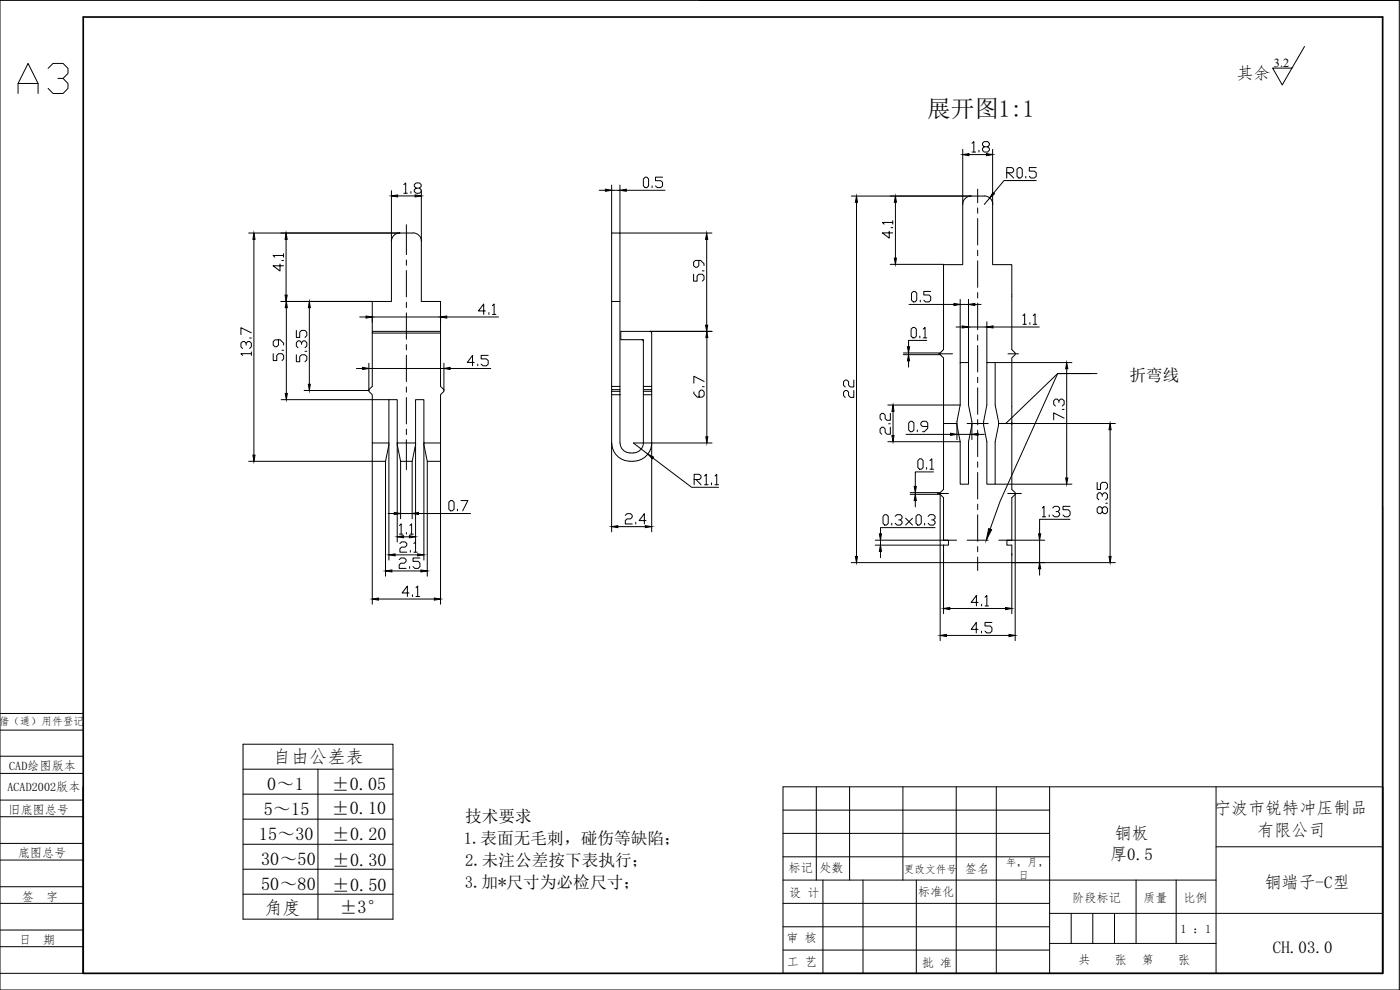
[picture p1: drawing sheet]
<svg xmlns="http://www.w3.org/2000/svg" width="420mm" height="297mm" viewBox="0 0 420 297" stroke-linecap="round" stroke-linejoin="round" font-family="sans-serif">
<g fill="none" stroke="#000" stroke-width=".3">
<path d="M0 .1h419.9h-209.9h209.9v296.9h-419.9zM0 219.1h25M0 232.1h25M0 226.9h25M0 258h25M0 253.1h25M0 245.1h25M0 240.1h25M235 250h80M235 243.1h80M0 279h25M0 271h25"/>
<path d="M0 266.1h25M235 278.1h80M0 292h25M0 284h25M235 285.1h80"/>
</g>
<path d="M25 5.1h390v286.9h-390z" fill="none" stroke="#000" stroke-width=".51"/>
<g fill="none" stroke="#000" stroke-width=".3">
<path d="M415 152.1v84M283.2 162.1h1.4v1.5h-1.4M303.7 162.1h-1.5v1.5h1.5M0 214.1h25M72.9 223.3v52.5M245 236.1v28M255 236.1v28M271 236.1v28M287 236.1v55.9M299 236.1v55.9M315 236.1v55.9M365 236.1v55.9"/>
<path d="M415 236.1v55.9v-55.9M415 236.1h-180v55.9h180M235 257.1h80M365 254.1h50M235 271h80M235 264.1h130M247 264.1v27.9M259 264.1v27.9M275 264.1v27.9M315 274.1h100M25 292v-55.9v55.9M315 283.1h50"/>
</g>
<path d="M391.5 14l-6.7 11.5-2.9-5.1h5.8M321.5 274.1v9M328 274.1v9M334.5 274.1v9M341 264.1v19M353 264.1v19" fill="none" stroke="#000" stroke-width=".3"/>
<!-- layer: 0 -->
<g fill="none" stroke="#000" stroke-width=".3">
<path d="M120 69.9h4M120 69.9a2.52 2.52 0 0 0-2.5 2.5v18.1h-5.8v8.9M124 69.9a2.52 2.52 0 0 1 2.5 2.5M126.4 72.4v18.1h5.8v8.9M288.9 79.4h-5.7v25.5l-1 1v.5l1 1v39.4l-1 1v.5l1 1v12.8M297.9 79.4h5.8v25.5l1 1v.5l-1 1v39.4l1 1v.5l-1 1v12.8M297.9 61.3v18M297.9 61.3a2.46 2.46 0 0 0-2.5-2.5h-4a2.52 2.52 0 0 0-2.5 2.5v18M111.7 99.4h20.5v.5h-20.5zM111.7 99.9v16l-1 1v.5l1 1v14.5h5v-13h2.5v13h5.5v-13h2.5v13h5v-14.5l1-1v-.5l-1-1v-16M183.6 90.5v-20.6h2.5v20.6M183.6 117.4h2.5v1h-2.5z"/>
<path d="M183.6 115.9h2.5v1h-2.5zM183.6 118.4v14.5a5.5 5.5 0 0 0 5.5 5.5M183.6 115.9v-25.4h2.5v25.4M183.6 116.9v.5M186.1 118.4v14.5a2.98 2.98 0 0 0 3 3M186.1 116.9v.5M192.6 101.9l.5 .5M193.1 117.4h2.5v1h-2.5zM193.1 116.9h2.5v.5M193.1 116.9v.5M193.1 116.9v-1h2.5v1M193.1 118.4v14.5a2.98 2.98 0 0 1-3 3"/>
<path d="M193.1 115.9v-14h-6.8v-2.5h8.8l.4 .3 .1 16.2M195.6 118.4v14.5a5.5 5.5 0 0 1-5.5 5.5M111.7 132.9v5.5h4l1-5.5M119.2 132.9l1 5.5h3.5l1-5.5M127.2 132.9l1 5.5h4v-5.5M189.1 135.9h1M189.1 138.4h1M287.2 126.5l1-5v-12.7h2.5v12.7l1 5M287.2 127.5l1 5v12.8h2.5v-12.8l1-5M295.2 126.5l1-5v-12.7h2.5v12.7l1 5M295.2 127.5l1 5v12.8h2.5v-12.8l1-5M283.2 163.6v5.2"/>
<path d="M303.7 163.6v5.2M72.9 223.3h45v52.5h-45M72.9 230.8h45M72.9 238.3h45M95.4 230.8v45M72.9 245.8h45M72.9 253.3h45M72.9 260.8h45M72.9 268.3h45"/>
</g>
<path d="M287.2 126.5v1M291.7 126.5v1M295.2 126.5v1M299.7 126.5v1M283.2 168.8h20.5" fill="none" stroke="#000" stroke-width=".3"/>
<path d="M283.2 127.1h3.9M290.2 127.1h6.4M299.8 127.1h3.9M283.2 162.1h3.9M290.2 162.1h6.4M299.8 162.1h3.9" fill="none" stroke="#000" stroke-width=".3"/>
<g fill="none" stroke="#000" stroke-width=".3">
<path d="M293.4 56.8v4M122 67.4v9M122 78v1.6M293.4 62.4v1.6M293.4 65.6v7.9M293.4 75.1v1.6M293.4 78.3v7.9M122 81.2v7.9M122 90.7v1.6M122 93.9v7.9M293.4 87.8v1.6M293.4 91v7.9"/>
<path d="M122 103.4v1.6M122 106.6v7.9M122 116.1v1.6M122 119.3v7.9M281.6 106.2h4.3M293.4 100.5v1.6M293.4 103.7v7.9M293.4 113.2v1.6M293.4 116.4v7.9M302.5 106.2h3.1M122 128.8v1.6M122 131.9v9"/>
<path d="M293.4 125.9v1.6M293.4 129.1v7.9M293.4 138.6v1.6M281.3 148.1h3.3M293.4 141.8v7.9M293.4 151.3v1.6M293.4 154.5v7.9M302.4 148.1h4.1M293.4 164v1.6M293.4 167.2v4"/>
</g>
<path d="M329.2 112.1h-11.8l-15.6 15" fill="none" stroke="#000" stroke-width=".3"/>
<g fill="none" stroke="#000" stroke-width=".3">
<path d="M117.5 57.2v15.2M119.3 58.8h5.3M121.2 55.4l.6-.5v3.1M121.2 58h1.1M123.3 57.5v.5M124.9 56.5l-.6-.6v-.5l.6-.5h1l.5 .5v.5l-.5 .6h-1l-.6 .5v.5l.6 .5h1l.5-.5v-.5l-.5-.5M126.4 57.2v15.2M179.8 57.1h1.9M183.6 55.5v14.4M183.6 57.1h2.5M186.1 55.5v14.4h27.6M188 57.1h11.6"/>
<path d="M193.6 53.2h.5l.5 .5v2.1l-.5 .5h-.5l-.5-.5v-2.1zM195.7 55.8v.5M198.8 53.2h-2.1v1h1.6l.5 .5v1.1l-.5 .5h-1l-.6-.5M255.5 58.8h35.9M288.9 44.8v16.5M290.8 46.4h5.2M291.7 43l.6-.5v3.1M291.7 45.6h1.1M293.8 45.1v.5M295.4 44.1l-.5-.6v-.5l.5-.5h1l.5 .5v.5l-.5 .6h-1l-.5 .5v.5l.5 .5h1l.5-.5v-.5l-.5-.5M297 59.4l-1.6 1.9M297.9 44.8v16.5"/>
<path d="M302.1 51.8h1.6l.5-.5v-.5l-.5-.5h-1.6v3.1M302.6 51.8l1.6 1.6M305.2 50.8l.6-.5h.5l.5 .5v2.1l-.5 .5h-.5l-.6-.5zM307.8 52.9v.5M311 54.2h-9.7l-3.1 3.7M311 50.3h-2.1v1h1.5l.6 .5v1.1l-.6 .5h-1l-.5-.5M74.6 69.9h45.4M76.2 71.8v64.8M84 79.2v2.1l-2-1.6h3.1M84.6 78.2h.5M85.1 76.7h-3.1l.5 .5M85.1 76.1v1.1"/>
<path d="M85.9 71.8v16.7M209.7 78.1v1.6l-.5 .5h-.5l-.5-.5v-1.1l.5-.5h1.6l1 1v.6M212.1 71.8v25.8M257 60.7v106.2M266.9 69.4v2l-2.1-1.5h3.1M267.2 79.3h16M267.4 68.3h.5M267.9 66.7h-3.1l.5 .6M267.9 66.2v1.1M268.7 60.7v16.8M75.4 99.9l-3.1-1.6v2.1M84.3 90.5h27.4"/>
<path d="M85.9 92.3v25.8M88.9 99.1v2.1h1.1v-1.5l.5-.6h1l.6 .6v1l-.6 .5M92.8 92.3v23M107.9 95.1h2M111.7 94.9v1.8M111.7 95.1h20.5M132.2 94.9v1.8M134.1 95.1h15.5M145.7 93.3h-2.1l1.6-2.1v3.1M146.7 93.8v.5M147.8 91.7l.5-.5v3.1M147.8 94.3h1"/>
<path d="M195.1 99.4h18.6M208.2 82.3v2.1h1v-1.6l.5-.5h1.1l.5 .5v1l-.5 .6M210.8 81.3h.5M272.8 91.3h13.5M273.4 98.7l.6-.5h.5l.5 .5v2.2l-.5 .5h-.5l-.6-.5zM273.6 88l.5-.6h.5l.5 .6v2.1l-.5 .5h-.5l-.5-.5zM276.2 90.1v.5M277.1 98.7l.5-.5v3.2M279.3 87.4h-2.1v1.1h1.6l.5 .5v1.1l-.5 .5h-1.1l-.5-.5M286.9 98.1h1.9M288.2 89.8v19.1M288.2 91.3h2.5"/>
<path d="M290.7 89.8v19.1M290.7 98.1h5.5M292.6 91.3h1.8M296.2 96.5v12.4M298 98.1h13.9M307 94.7l.5-.5v3.1M307 97.3h1M309.1 96.8v.5M310.1 94.7l.5-.5v3.1M310.1 97.3h1M73.9 103.5v-.5l-.5-.5h-.6l-.5 .5v1l.5 .5M73.9 103l.5-.5h.5l.5 .5v1l-.5 .5"/>
<path d="M74.9 101.4h.5M75.4 106.1h-3.1l.5 .5M75.4 105.6v1M82 106.1v2.1h1.1v-1.5l.5-.6h1l.5 .6v1l-.5 .5M83.6 102v1.5l-.5 .5h-.6l-.5-.5v-1l.5-.5h1.6l1 1v.5M84.4 119.9h32.3M84.6 105.1h.5M88.9 106.5v2h1.1v-1.5l.5-.5h1l.6 .5v1l-.6 .5M90.5 103.3v-.5l-.5-.5h-.5l-.6 .5v1l.6 .5M90.5 102.8l.5-.5h.5l.6 .5v1l-.6 .5M91.5 105.4h.6M107 110.6h1.8"/>
<path d="M110.7 109v8.2h-19.4M110.7 110.6h22.5M133.2 109v8.2M135.1 110.6h12.2M142.3 108.7h-2l1.5-2.1v3.2M143.4 109.2v.6M146.5 106.6h-2.1v1.1h1.6l.5 .5v1l-.5 .6h-1.1l-.5-.6M208.2 117.6v.5l1.1 1.1h1.5l.5-.6v-1l-.5-.6h-.5l-.5 .6v1.6M210.8 116h.5M211.3 114.5l-3.1-1.6v2.1M212.1 101.3v29.7M256.2 117.2v2h-1l-.5-.5v-1l-.5-.5h-.5l-.5 .5v1l.5 .5"/>
<path d="M256.2 114v2.1h-1l-.5-.5v-1.1l-.5-.5h-.5l-.5 .5v1.1l.5 .5M271.1 105.9h11.1M271.1 106.4h11.1M272.7 105.9v.5M272.7 108.3v1.8M276.1 100.9v.5M277.1 101.4h1M278.1 102.1h-5.4v1.9M298.7 108.8h23M320.1 110.6v32.8M74.6 138.4h37.1v42.9M115.7 138.4v34.5"/>
<path d="M116.7 133.2v34.8M119.2 132.9v29.7M120.2 138.4v17.2M123.7 138.4v17.2M124.7 132.9v29.7M127.2 132.9v35.1M128.2 138.4v34.5M132.2 138.4v42.9M183.6 132.9v26.7M195.6 132.9v26.7M195.9 137.4l11.7 8.8h8M213.7 132.9h-23.6l4.3 3.4"/>
<path d="M266.4 132.5h21.8M266.4 121.5h21.8M266.7 127.2h.5M267.2 128.2v2.1h-1l-.6-.6v-1l-.5-.5h-.5l-.5 .5v1l.5 .6M267.2 124v2.1h-1l-.6-.5v-1.1l-.5-.5h-.5l-.5 .5v1.1l.5 .5M268 123.4v7.3M271.9 130.3h13.4M273.2 126.4h.5l.6 .5v2.1l-.6 .5h-.5l-.5-.5v-2.1zM275.3 129v.5M276 137.7h.5l.5 .5v2.1l-.5 .5h-.5l-.5-.5v-2.1zM278.4 128h-1.5l-.5-.5v-.6l.5-.5h1l.5 .5v1.6l-1 1h-.5M279.1 138.2l.6-.5v3.1"/>
<path d="M287.2 127v4.9M287.2 130.3h4.5M291.7 127.1v4.8M293.5 130.3h1.9M303.7 127.1h31M317.8 120.8v-.5l-.5-.6h-.6l-.5 .6v1l.5 .5M317.8 120.3l.5-.6h.5l.6 .6v1l-.6 .5M318.8 122.8h.6M319.4 125.5l-3.2-1.6v2.1M333.2 128.9v38M116.5 154.1h1.8M119.9 157.7l.5-.5v3.1"/>
<path d="M120.2 154.1h3.5M122 159.8v.5M123 157.7l.5-.5v3.1M125.6 154.1h15.6M134.7 150.7l.5-.5h.5l.6 .5v2.1l-.6 .5h-.5l-.5-.5zM137.3 152.8v.5M138.3 150.2h2.1l-1.5 3.1M185.4 158h8.3M187.7 154.6l.5-.5h1l.5 .5v.5l-.5 .6h-1l-.5 .5v1h2M190.8 156.7v.5M193.9 156.2h-2.1l1.6-2.1v3.1M208.3 143.9h1.6l.5-.5v-.6l-.5-.5h-1.6v3.1"/>
<path d="M208.9 143.9l1.5 1.5M211.5 142.8l.5-.5v3.1M211.5 145.4h1M213.5 144.9v.5M214.6 142.8l.5-.5v3.1M214.6 145.4h1M265 154.9l.5-.5h.6l.5 .5v2.1l-.5 .6h-.6l-.5-.6zM267.6 157v.6M268.6 154.9l.6-.5h1l.5 .5v.6l-.5 .5h-.5M270.2 156l.5 .5v.5l-.5 .6h-1l-.6-.6M271.8 155.5l2.1 2.1M273.1 147.8h9.1"/>
<path d="M273.1 148.3h9.1v43.9M273.9 155.5l-2.1 2.1M274.7 147.8v.5M274.7 150.2v1.9M275.4 154.4h.5l.6 .5v2.1l-.6 .6h-.5l-.5-.6v-2.1zM277.5 157v.6M278.1 140.3v.5M278.6 154.9l.5-.5h1l.5 .5v.6l-.5 .5h-.5M279.1 140.8h1.1M280.1 156l.5 .5v.5l-.5 .6h-1l-.5-.6M280.2 141.6h-5.5v4.4M280.6 158.3h-16.4v1.9"/>
<path d="M298.7 145.3h23M304.7 148.3v43.9M312.8 152.4l.5-.5v3.2M312.8 155.1h1M314.9 154.5v.6M315.9 152.4l.5-.5h1.1l.5 .5v.5l-.5 .6h-.6M317.5 153.5l.5 .5v.5l-.5 .6h-1.1l-.5-.6M321.1 155.8h-9.1v4.4M321.1 151.9h-2.1v1h1.6l.5 .6v1l-.5 .6h-1l-.6-.6M329.3 144.7v2.1h1v-1.5l.5-.6h1.1l.5 .6v1l-.5 .5M330.8 152.6l.5-.6h.6l.5 .6v1l-.5 .5h-.6l-.5-.5v-1l-.5-.6h-.5l-.5 .6v1l.5 .5h.5l.5-.5M330.8 148.9v-.5l-.5-.5h-.5l-.5 .5v1l.5 .6"/>
<path d="M330.8 148.4l.5-.5h.6l.5 .5v1l-.5 .6M331.9 151h.5M113.6 179.7h16.7M117.6 171.3h8.7M118.6 166.5h6.7M119.8 167.9l.5-.5h1.1l.5 .5v.5l-.5 .6h-1.1l-.5 .5v1h2.1M119.9 160.3h1M120 163.1l.5-.5h1.1l.5 .5v.5l-.5 .6h-1.1l-.5 .5v1h2.1M121.1 161.1h1.8M122.8 177.9h-2.1l1.6-2.1v3.2M122.9 170v.5M123 160.3h1"/>
<path d="M123.1 165.2v.5M123.8 178.5v.5M124.2 163.1l.5-.5v3.1M124.2 165.7h1M124.8 176.3l.5-.5v3.2M124.8 179h1.1M126 167.4h-2v1h1.5l.5 .6v1l-.5 .5h-1l-.5-.5M255.5 168.8h27.7v15.3M262.7 162.1h20.5M262.7 163.6h20.5M264.2 162.1v1.5M264.2 165.4v1.9"/>
<path d="M295.6 179.2l.6-.5v3.1M303.7 162.1h9.9M312 162.1v6.7M312 170.7v1.9M334.7 168.8h-31v15.3M284.1 190.7h18.7M285 182.6h16.8M293.5 188.8h-2l1.5-2v3.1M293.5 180.7h-2l1.5-2v3.1M294.6 189.3v.6M294.6 181.3v.5M295.6 181.8h1.1"/>
<path d="M297.7 186.8h-2.1v1h1.6l.5 .5v1l-.5 .6h-1.1l-.5-.6"/>
</g>
<g fill="#000" stroke="#000" stroke-width=".3">
<path d="M117.5 58.8l1.8-.3v.6zM124.6 58.5l1.8 .3-1.8 .3zM181.7 56.8l1.9 .3-1.9 .3zM186.1 57.1l1.9-.3v.6zM288.9 46.4l1.9-.3v.6zM296 46.1l1.9 .3-1.9 .3zM298 57.8l.4 .4-1.4 1.2zM76.2 69.9l.3 1.9h-.6zM85.9 69.9l.3 1.9h-.6zM212.1 69.9l.3 1.9h-.6zM257 58.8l.3 1.9h-.6zM268.4 77.5h.6l-.3 1.8z"/>
<path d="M268.7 58.8l.3 1.9h-.6zM85.6 88.5h.6l-.3 2zM85.9 90.5l.3 1.8h-.6zM92.8 90.5l.3 1.8h-.6zM109.9 94.8l1.8 .3-1.8 .3zM132.2 95.1l1.9-.3v.6zM211.8 97.6h.6l-.3 1.8zM286.3 91l1.9 .3-1.9 .4zM288.8 97.8l1.9 .3-1.9 .3zM290.7 91.3l1.9-.3v.7zM296.2 98.1l1.8-.3v.6zM85.6 118.1h.6l-.3 1.8z"/>
<path d="M92.5 115.3h.6l-.3 1.9zM108.8 110.2l1.9 .4-1.9 .3zM133.2 110.6l1.9-.4v.7zM212.1 99.4l.3 1.9h-.6zM272.7 106.4l.3 1.9h-.7zM272.3 104h.7l-.3 1.9zM320.1 108.8l.4 1.8h-.7zM75.9 136.6h.6l-.3 1.8zM194.4 136.3l1.7 .8-.4 .6zM211.8 131h.6l-.3 1.9zM267.7 130.7h.6l-.3 1.8zM268 121.5l.3 1.9h-.6z"/>
<path d="M285.3 130l1.9 .3-1.9 .3zM291.7 130.3l1.8-.3v.6zM333.2 127.1l.3 1.8h-.7zM118.3 153.7l1.9 .4-1.9 .3zM123.7 154.1l1.9-.4v.7zM183.6 158l1.8-.3v.6zM193.7 157.7l1.9 .3-1.9 .3zM274.7 148.3l.3 1.9h-.6zM274.4 146h.6l-.3 1.8zM319.8 143.4h.7l-.4 1.9zM111.7 179.7l1.9-.3v.7zM115.7 171.3l1.9-.3v.6z"/>
<path d="M116.7 166.5l1.9-.3v.6zM119.2 161.1l1.9-.4v.7zM122.9 160.7l1.8 .4-1.8 .3zM125.3 166.2l1.9 .3-1.9 .3zM126.3 171l1.9 .3-1.9 .3zM130.3 179.4l1.9 .3-1.9 .4zM256.7 166.9h.6l-.3 1.9zM264.2 163.6l.3 1.8h-.6zM263.9 160.2h.6l-.3 1.9zM312 168.8l.3 1.9h-.6zM311.7 160.2h.6l-.3 1.9zM332.8 166.9h.7l-.3 1.9z"/>
<path d="M282.2 190.7l1.9-.3v.6zM283.2 182.6l1.8-.3v.6zM301.8 182.3l1.9 .3-1.9 .3zM302.8 190.4l1.9 .3-1.9 .3z"/>
</g>
<!-- layer: AM_5 -->
<path d="M327.4 112.1h-10l-17.3 38.3-3 8.4" fill="none" stroke="#000" stroke-width=".3"/>
<path d="M296.7 158.6l.9 .3-1.6 3.2z" fill="#000" stroke="#000" stroke-width=".3"/>
<text font-size="14.1" x="4.2" y="29.3">A3</text>
<text font-size="7.2" x="278.3" y="35">展开图1:1</text>
<g font-size="5.5">
<text x="81.8" y="229.1">自由公差表</text>
<text x="80.2" y="237.1">0～1</text>
<text x="99.5" y="237">±0.05</text>
<text x="79.2" y="244.4">5～15</text>
<text x="99.5" y="244.3">±0.10</text>
<text x="99.6" y="251.9">±0.20</text>
<text x="77.7" y="252.1">15～30</text>
<text x="78.4" y="259.4">30～50</text>
<text x="99.6" y="259.7">±0.30</text>
<text x="78.4" y="266.9">50～80</text>
<text x="99.6" y="267.2">±0.50</text>
<text x="79.3" y="274.1">角度</text>
<text x="101.9" y="274">±3°</text>
</g>
<g font-size="5.1">
<text x="371.1" y="23.6">其余</text>
<text x="364.4" y="244.2">宁波市锐特冲压制品</text>
<text x="334.5" y="251.6">铜板</text>
<text x="377.4" y="250.8">有限公司</text>
<text x="333.2" y="258.1">厚0.5</text>
<text x="379.5" y="266.5">铜端子-C型</text>
<text x="382" y="286.1">CH.03.0</text>
</g>
<g font-size="5">
<text x="339" y="114.2">折弯线</text>
<text x="139.6" y="246.5">技术要求</text>
<text x="139.2" y="253.1">1.表面无毛刺，碰伤等缺陷；</text>
<text x="139.6" y="259.7">2.未注公差按下表执行；</text>
<text x="139.5" y="266.3">3.加*尺寸为必检尺寸；</text>
</g>
<g font-size="3.7">
<text x="382.3" y="20">3.2</text>
<text x="2.8" y="231.2">CAD绘图版本</text>
<text x="2.2" y="237.2">ACAD2002版本</text>
<text x="2.5" y="244.1">旧底图总号</text>
<text x="5.3" y="257">底图总号</text>
<text x="236.7" y="261.7">标记</text>
<text x="245.9" y="261.7">处数</text>
<text x="289.6" y="261.9">签名</text>
<text x="236.8" y="269">设 计</text>
<text x="275.5" y="268.8">标准化</text>
<text x="6.6" y="270.2">签</text>
<text x="13.9" y="270.2">字</text>
<text x="321.8" y="270.6">阶段标记</text>
<text x="343.1" y="270.7">质量</text>
<text x="355.2" y="270.7">比例</text>
<text x="354.3" y="280.1">1 ：1</text>
<text x="5.7" y="283.1">日</text>
<text x="13" y="283.1">期</text>
<text x="236" y="282.6">审 核</text>
<text x="236.1" y="289.8">工 艺</text>
<text x="276.6" y="290.2">批 准</text>
<text x="323.6" y="289.3">共</text>
<text x="334.6" y="289.3">张</text>
<text x="342.6" y="289.4">第</text>
<text x="353.6" y="289.4">张</text>
</g>
<g font-size="3.2">
<text x="-.5" y="217.6">借（通）用件登记</text>
<text x="271.2" y="261.9">更改文件号</text>
<text x="301.9" y="259.8">年，月，</text>
<text x="305.6" y="263.8">日</text>
</g>
</svg>
